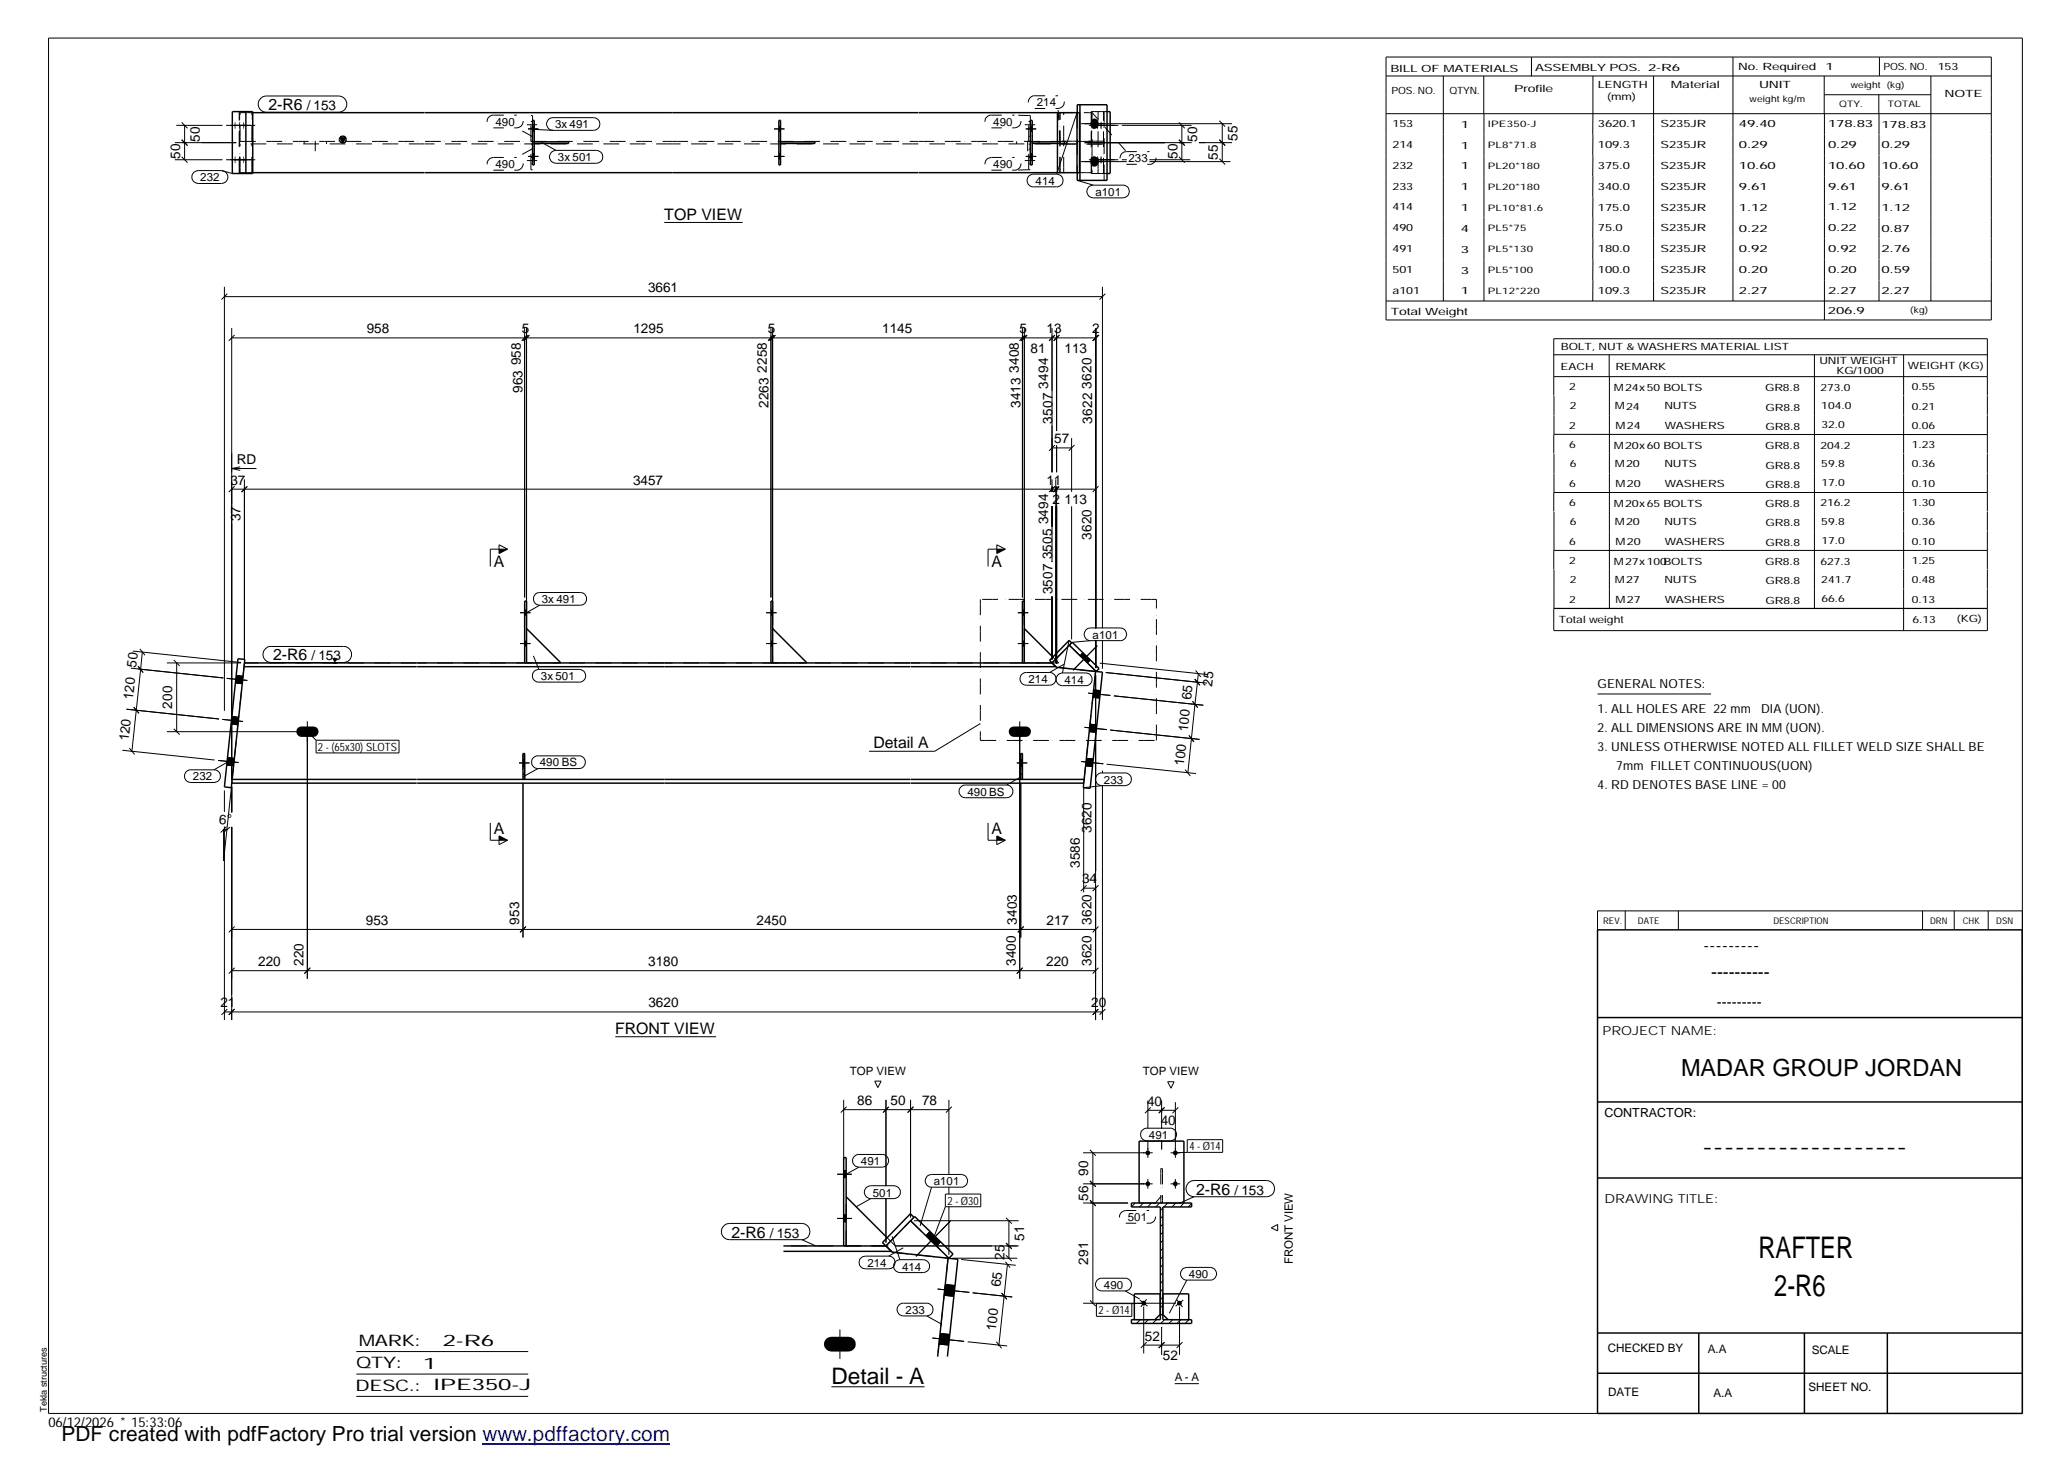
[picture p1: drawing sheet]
<svg xmlns="http://www.w3.org/2000/svg" width="420mm" height="297mm" viewBox="0 0 420 297" stroke-linecap="round" stroke-linejoin="round" font-family="sans-serif">
<g fill="none" stroke="#000" stroke-width=".2">
<path d="M9.9 7.7h401v279.5h-401zM281.6 11.6h123v53.4h-123zM281.6 15.4h123M293.2 15.4v45.8M301.5 15.4v7.7M311.1 11.6v3.9M323.6 15.4v16.2M336 15.4v45.8M352.1 11.6v49.6M370.6 15.4v7.7M370.7 19.2h21.6M381.7 19.2v3.9"/>
<path d="M381.8 11.6v3.8M392.3 15.4v45.8M35.5 32.5h9.7M35.5 29h12.5M35.8 25.5h9.4M36.9 31.9l1.2 1.1M36.9 28.4l1.2 1.2M36.9 24.9l1.2 1.2M37.5 25.5v7M39.4 35l.9-.3h4.7a1.31 1.31 0 0 1 1.3 1.3 1.31 1.31 0 0 1-1.3 1.3h-4.7a1.31 1.31 0 0 1-1.2-.8 1.31 1.31 0 0 1 .3-1.5zM45 34.7l2.2 .5M45.9 25.5h6"/>
<path d="M45.9 32.5h6M53 20l.5-.4 .6-.1h14.7a1.65 1.65 0 0 1 1.7 1.7 1.65 1.65 0 0 1-1.7 1.6h-14.7a1.62 1.62 0 0 1-1.5-1 1.62 1.62 0 0 1 .4-1.8zM107.3 31.8h2.1M107.3 26.2h2.1M108.2 31.3h.3M108.2 32.3h.3M108.2 25.7h.3M108.2 26.7h.3M108.3 26.3l4.1 .2M110 28.9l2.9 1.7M111.4 24.3l.4-.3 .6-.1h8.2a1.29 1.29 0 0 1 1.3 1.3 1.29 1.29 0 0 1-1.3 1.3h-8.2a1.31 1.31 0 0 1-1.2-.8 1.31 1.31 0 0 1 .2-1.4zM112 30.9l.9-.3h8.3a1.31 1.31 0 0 1 1.3 1.3 1.31 1.31 0 0 1-1.3 1.3h-8.3a1.33 1.33 0 0 1-1.1-.8 1.33 1.33 0 0 1 .2-1.5z"/>
<path d="M157.3 31.8h2.1M157.3 26.2h2.1M158.2 31.3h.4M158.2 32.3h.4M158.2 25.7h.4M158.2 26.7h.4M208.4 31.8h2.1M208.4 26.2h2.1M209 35.8l1-.4h4.7a1.29 1.29 0 0 1 1.3 1.3 1.29 1.29 0 0 1-1.3 1.3h-4.7a1.31 1.31 0 0 1-1.2-.8 1.31 1.31 0 0 1 .2-1.4zM209.3 31.3h.4M209.3 32.3h.4M209.3 25.7h.4"/>
<path d="M209.3 26.7h.4M218.8 22.9l-4.1 12.5M218.9 36.6l3.2 1M219.6 32.8h9.3M219.6 25.1h30.7M220.3 29h21.8M221.2 38l.7-.4h6.2a1.29 1.29 0 0 1 1.3 1.3 1.29 1.29 0 0 1-1.3 1.3h-6a1.33 1.33 0 0 1-1.2-.8 1.33 1.33 0 0 1 .3-1.4zM221.2 25.5h6M221.2 32.5h6M227.9 25.5h14.2M227.9 32.5h1M233.5 32.5h8.3"/>
<path d="M233.5 32.8h16.5M239.5 31.9l1.2 1.1M239.5 28.4l1.2 1.2M239.5 24.9l1.2 1.2M240.1 25.5v7M243.6 29h6.7M247.7 32.2l1.2 1.2M247.7 28.4l1.2 1.2M247.7 24.5l1.2 1.2M248.3 25.1v7.7M281.6 23.1h123M301.5 23.1v38.1"/>
<path d="M323.6 31.6v4.2M323.6 35.8v4.2M370.7 23.1v41.9M381.8 23.1v38.1M45.6 58.3v86.1M46.2 59.7l-1.2 1.2M135 45.2h15.9M224 58.3v69.4M224.6 59.7l-1.2 1.2M323.6 40v8.5M323.6 48.5v4.2M323.6 52.7v4.2"/>
<path d="M323.6 56.9v4.3M45.6 60.3h178.4M47.1 66.7v91.7M47.1 68.7h175.6M47.7 68.1l-1.2 1.1M106.6 66.7v54.7M107 66.7v60.3M107.1 68.1l-1.1 1.1M107.2 68.1l-1.1 1.1M107.6 68.1l-1.2 1.1M156.6 66.7v54.7M157 66.7v60.3"/>
<path d="M157.2 68.1l-1.2 1.1M157.6 68.1l-1.2 1.1M207.7 66.7v54.7M208.1 66.7v60.3M208.3 68.1l-1.2 1.1M208.3 68.1l-1 1.1M208.7 68.1l-1.2 1.1M213.7 66.7v29.3M214.3 68.1l-1.2 1.1 1.2-1.1M214.7 66.7v20.9M215.3 68.1l-1.2 1.1M222.6 66.7v61"/>
<path d="M222.7 66.7v61M223.2 68.1l-1.2 1.1M223.3 68.1l-1.2 1.1M281.6 61.2h123M315.7 76.5h88.1M315.7 72.1h88.1M326.9 72.1v4.4M327 76.5v47.1M368.6 72.1v51.5M386.8 72.1v8.3M47.1 99.4h175.5M47.1 95.2l1.7 .4"/>
<path d="M47.1 95.2h5M47.7 98.8l-1.2 1.2M48.8 94.9l-1.7 .3M49.7 97.4v36.6M50.2 98.8l-1.1 1.2 1.1-1.1M213.7 97.4v2.5M213.7 91h4M214.3 98.9l-1.2 1.1M214.3 98.8l-1 1.1M214.3 90.4l-1.2 1.2M214.5 97.4v37.3M214.7 90.5v5.5"/>
<path d="M214.7 98.9v36M215.1 98.9l-1.2 1.1M215.1 98.8l-1.1 1.1M215.2 98.9l-1.1 1.1M217.7 89v10.9M218.3 90.4l-1.2 1.2M223.2 98.8l-1.2 1.2M315.7 80.4v-11.6h88.1v11.6M315.7 88.3v3.8M315.7 88.3h88.1M315.7 80.5v7.8M315.7 92.2v7.9"/>
<path d="M386.8 80.5v3.8M386.8 84.4v7.7M386.8 92.2v3.9M386.8 96.2v7.7M403.8 80.5v3.8M403.8 84.4v7.7M403.8 92.2v3.9M403.8 96.2v7.7M101.4 110.7l1.7 .9-1.7 .9zM103.1 111.6h-3.5v3.5M202.5 110.7l1.8 .9-1.8 .9zM204.3 111.6h-3.6v3.5"/>
<path d="M213.7 102.9v11.3M217.7 102.9v27M315.7 100.1v3.8M315.7 111.9v3.8M315.7 100.1h88.1M315.7 111.8h88.1M315.7 104v7.8M315.7 115.8v7.8M386.8 104v3.9M386.8 107.9v7.8M386.8 115.8v3.8M386.8 119.7v8.4"/>
<path d="M403.8 104v3.9M403.8 107.9v7.8M403.8 115.8v3.8M403.8 119.7v8.4h-88.1M26.6 135.7l18.8 2M27 132.3l22 2.3M28 135.3l1.1 1.3-1-1.2M28.4 131.9l1.1 1.2M28.9 132.5l-2.1 20.1M33.9 134.7h15.1M35.3 134.1l1.2 1.2M35.9 134.7v14"/>
<path d="M46.1 137.8l4.1 .4M47.8 138.8l1.4 .1M48 137.2l1.4 .2M53.9 131.8a1.26 1.26 0 0 1 1.2-.5h14.7a1.63 1.63 0 0 1 1.6 1.7 1.63 1.63 0 0 1-1.6 1.6h-14.7a1.62 1.62 0 0 1-1.5-1 1.62 1.62 0 0 1 .3-1.8zM105.7 130.8h2.1M105.7 124.5h2.1M106.6 130.3h.4M106.6 131.3h.4M106.6 124h.4M106.6 125h.4M108.4 133.3l1.1 2.7M108.5 136.4l1-.4h8.2a1.29 1.29 0 0 1 1.3 1.3 1.29 1.29 0 0 1-1.3 1.3h-8.2a1.27 1.27 0 0 1-1.3-.8 1.27 1.27 0 0 1 .3-1.4z"/>
<path d="M108.8 120.8l.4-.3 .4-.1h8.3a1.29 1.29 0 0 1 1.3 1.3 1.29 1.29 0 0 1-1.3 1.3h-8.3a1.28 1.28 0 0 1-1.1-.8 1.28 1.28 0 0 1 .3-1.4zM109.6 123l-2.9 1.7M155.7 130.8h2.1M155.7 124.5h2.1M156.6 130.3h.4M156.6 131.3h.4M156.6 124h.4M156.6 125h.4M206.8 130.8h2.1M206.8 124.5h2.1M207.6 137l.7-.4h4.9a1.29 1.29 0 0 1 1.3 1.3 1.29 1.29 0 0 1-1.3 1.3h-4.7a1.31 1.31 0 0 1-1.1-.8 1.31 1.31 0 0 1 .2-1.4zM207.7 130.3h.4"/>
<path d="M207.7 131.3h.4M207.7 124h.4M207.7 125h.4M213.7 121.2v12.8M215 137.1l.9-.4h4.7a1.29 1.29 0 0 1 1.3 1.3 1.29 1.29 0 0 1-1.3 1.3h-4.7a1.28 1.28 0 0 1-1.2-.8 1.28 1.28 0 0 1 .3-1.4zM216.2 134.9l-3 1.7M217.2 130.1l-1.3 6.6M220 132.6l-.6 .7M220.6 128l.5-.3 .5-.1h6a1.29 1.29 0 0 1 1.3 1.3 1.29 1.29 0 0 1-1.3 1.3h-6a1.31 1.31 0 0 1-1.2-.8 1.31 1.31 0 0 1 .2-1.4zM221.5 134.1l-.6 .6M221.6 130.2l-3.8 .3M222.6 130.1v5.6"/>
<path d="M222.6 137.1v70.1M222.7 130.1v5.6M222.9 131.2l-4.9 5M223.4 134.7l22 2.4M224 130.1v5.8M224.7 136.6l20.5 2.2M242.9 136.2l1.1 1.3M243.5 136.8l-2.2 20.2M243.8 139.2l-1.1-1.2 1.1 1.3M315.7 123.6v4.5M315.7 123.6h88.1M315.8 123.6h88"/>
<path d="M24.8 152.4l18.8 2M25.7 144.1l18.8 2M26.3 152l1 1.3M27.2 143.7l1 1.2M33.9 148.7h30.7M35.3 148.1l1.2 1.2M37.8 156.8l.7-.4h5a1.29 1.29 0 0 1 1.3 1.3 1.29 1.29 0 0 1-1.3 1.3h-4.7a1.31 1.31 0 0 1-1.2-.8 1.31 1.31 0 0 1 .2-1.4zM44.3 154.5l4.2 .4M45.2 146.2l4.2 .4M46.1 155.4l1.4 .2M46.2 153.9l1.4 .2M46.4 154.7l-2.9 1.7"/>
<path d="M46.9 147.1l1.4 .2M47 159.8l-.9 8.8M47.1 159.8v5.2M47.1 145.6l1.4 .1M62.4 146.5v52.4M62.4 148.7l1.8 1.7M64.2 150.4h16.9v2.6h-16.9zM105.5 155h2.1M106.3 155.7h.3M106.3 154.3h.3M106.3 159.1v31.4M108.2 154.1l.9-.5h8.5a1.29 1.29 0 0 1 1.3 1.3 1.29 1.29 0 0 1-1.3 1.3h-8.3a1.31 1.31 0 0 1-1.1-2.1z"/>
<path d="M109.3 156.2l-3 1.6M195.4 159.7l.5-.2h8.6a1.29 1.29 0 0 1 1.3 1.3 1.29 1.29 0 0 1-1.3 1.3h-8.4a1.3 1.3 0 0 1-1.2-.9 1.3 1.3 0 0 1 .5-1.5zM199.2 147l-9.3 5.6h-13.3M205.1 148.7h4.2M206.6 155h2.1M207.2 146.5v52.4M207.4 155.7h.3M207.4 154.3h.3M207.4 159.1v31.4M207.5 157.8l-3 1.7M219.6 154.7l4.6 .5M220.2 159.8v21.5"/>
<path d="M220.3 147.8l4.6 .4M220.6 155.6l1.4 .1M220.7 154.1l1.4 .1M221.1 140.8l4.5 .5M221.3 148.7l1.4 .1M221.4 147.1l1.4 .2M222 141.7l1.4 .1M222.2 140.2l1.4 .1M222.9 157.4l.7-.4h5a1.29 1.29 0 0 1 1.3 1.3 1.29 1.29 0 0 1-1.3 1.3h-4.7a1.31 1.31 0 0 1-1.2-.8 1.31 1.31 0 0 1 .2-1.4zM223.9 159.6l-3.8 .4M224 156.6v.5M224 159.5v47.7"/>
<path d="M224.8 155.3l18.2 1.9M225.6 148.3l18.1 1.9M226.3 141.4l18.2 1.9M240.8 156.4l1.1 1.3M241.6 149.4l1 1.3M242.3 142.5l1 1.2-1-1.2M324.6 141h23M45.4 168.6h.7l-.7 6.2zM45.6 160.6v4.4M45.6 167.9v39.3M46 168l-1.2 1.1M46.7 168l-1.3 1.1"/>
<path d="M47.1 168v39.2M99.6 167.2v3.5h3.5M101.4 169.8l1.7 .9-1.7 .9zM200.7 167.2v3.5h3.6M202.5 169.8l1.8 .9-1.8 .9zM220.8 179.9l-1.2 1.1M223.2 179.9l-1.2 1.1M47.1 197.2h175.5M47.1 188.8h175.5M47.7 196.6l-1.2 1.2M47.7 188.2l-1.2 1.2M63 196.6l-1.2 1.2"/>
<path d="M106.8 188.2l-1.1 1.2M207.8 196.6l-1.2 1.2M208 188.2l-1.2 1.2M220.2 180.5h2.4M223.2 196.6l-1.2 1.2M223.2 188.2l-1.2 1.2M330.2 185.1v3.8M341 185.1v3.8M390.6 185.1v3.8M397 185.1v3.8M403.9 185.1v3.8M410.9 185.1h-86.3v3.8"/>
<path d="M45.6 205.6h178.4M46.2 205l-1.2 1.2M47.7 205l-1.2 1.2M125 210.6h20.5M177.7 219.7h1.3l-.6 1.3zM223.2 205l-1.2 1.2 1.1-1.2M224.6 205l-1.2 1.2M237.2 219.8h1.3l-.6 1.3zM170.1 238.6h3M171.4 237.9h.5M171.4 239.3h.5M171.4 225.5h21.4"/>
<path d="M171.4 223.5v12.2M172 224.9l-1.2 1.1M173.6 234.9l.6-.3h5a1.29 1.29 0 0 1 1.4 1.2 1.29 1.29 0 0 1-1.4 1.3h-4.7a1.29 1.29 0 0 1-1.2-.8 1.29 1.29 0 0 1 .3-1.4zM174.5 237.1l-3 1.7M180 223.5v17.5M180.6 224.9l-1.2 1.1M185 223.5v23.8M185.6 224.9l-1.2 1.1M188.3 239l1-.4h6a1.29 1.29 0 0 1 1.3 1.3 1.29 1.29 0 0 1-1.3 1.3h-6a1.31 1.31 0 0 1-1.2-.8 1.31 1.31 0 0 1 .2-1.4zM192.8 223.5v15.2M193.4 224.9l-1.2 1.1M220 234.2h14.2"/>
<path d="M221.4 239.9l1.2 1.2M221.4 233.6l1.2 1.2M222 234.2v30.6M231.9 229.8l.9-.6h4.9a1.29 1.29 0 0 1 1.4 1.3 1.29 1.29 0 0 1-1.4 1.3h-4.7a1.31 1.31 0 0 1-1.1-2zM233.2 223.6v5.7M233.2 231.7v3.5M233.2 239.6v1.9M233.2 225.6h5.6M233.8 225l-1.2 1.2M236 223.6v5.7M236 231.7v1.8M236.6 225l-1.2 1.2"/>
<path d="M237.8 234.2h2M238.8 223.9v11.3M238.8 239.6v1.9M239.4 225l-1.2 1.2M241.2 231.5h7.2v2.6h-7.2zM241.2 234.1l-2.4 .1M147.1 249.1l.5-.4 .6-.1h14.7a1.65 1.65 0 0 1 1.6 1.6 1.65 1.65 0 0 1-1.6 1.7h-14.7a1.62 1.62 0 0 1-1.5-1 1.62 1.62 0 0 1 .4-1.8zM162.9 251.9l3 1.3M170.1 247.6h3M171.4 246.8h.5M171.4 248.2h.5M174.8 255.8l.5-.5 .6-.1h4.7a1.29 1.29 0 0 1 1.3 1.3 1.29 1.29 0 0 1-1.3 1.3h-4.7a1.31 1.31 0 0 1-1.1-2z"/>
<path d="M176 241.3l.9-.4h4.8a1.31 1.31 0 0 1 1.2 1.3 1.31 1.31 0 0 1-1.2 1.3h-4.8a1.33 1.33 0 0 1-1.2-.8 1.33 1.33 0 0 1 .3-1.4zM176.9 243.5l-3 1.7M180 243.4v9.1M181.2 251.2l1.6 4.7M181.9 253.1h25.1M181.9 256.3l.9-.4h4.8a1.31 1.31 0 0 1 1.3 1.3 1.31 1.31 0 0 1-1.3 1.4h-4.8a1.31 1.31 0 0 1-1.1-.9 1.31 1.31 0 0 1 .2-1.4zM183.5 253.5l-2.9 1.7M185.7 248h21.3M188.9 250.2l-.8 .9M189.3 241.2l-2.4 7.9M191.1 252.3l-.9 .9M192.1 242.6h7.2v2.6h-7.2z"/>
<path d="M192.1 245.2l-2.5 6.5M192.8 241.2v1.4M192.8 245.1v9.9M193.1 248.1l-7 7.2M193.5 255.6h13.2M195.3 255.9l11.1 1.2M204.3 256.4l.9 1.1M204.4 255l1.2 1.2M204.4 252.5l1.2 1.2M204.4 247.4l1.2 1.2M204.7 256.9l-1.8 16.4M205 248v7.6"/>
<path d="M220 240.5h14.2M220 244.4h9.2M221.4 243.8l1.2 1.2-1.1-1.1M230.6 244.4l-.7 .8M232.3 244.4l-.8 .8M233.9 244.4l-.7 .8M235.6 244.4l-.8 .8M236.3 258.6l-.5 .5M236.3 256.9l-.5 .6M236.3 255.3l-.5 .5M236.3 253.6l-.5 .6M236.3 252l-.5 .5"/>
<path d="M236.3 250.4l-.5 .5M236.3 248.7l-.5 .5M236.3 247.1l-.5 .5M236.3 245.4l-.5 .5M237.2 244.4l-.7 .8M237.8 240.5h2M238.9 244.4l-.8 .8M240.4 257.7l.7-.2h4.8a1.29 1.29 0 0 1 1.3 1.3 1.29 1.29 0 0 1-1.3 1.3h-4.8a1.3 1.3 0 0 1-1.2-.9 1.3 1.3 0 0 1 .5-1.5zM240.5 244.4l-.7 .8M241.4 240.4l.6-.4 .6-.2h14.7a1.65 1.65 0 0 1 1.7 1.7 1.65 1.65 0 0 1-1.7 1.6h-14.7a1.65 1.65 0 0 1-1.5-1 1.65 1.65 0 0 1 .3-1.7zM242.1 244.5l-.7 .7M242.6 243.1l-3 1.4"/>
<path d="M258.3 249.5l1.3-.7v1.3zM72.4 274.6h34.9M72.4 279.2h34.9M167.6 273.1h6.1M170.6 270.1v6M182.6 265.2l.7-.4h5a1.29 1.29 0 0 1 1.3 1.3 1.29 1.29 0 0 1-1.3 1.3h-4.7a1.31 1.31 0 0 1-1.2-.8 1.31 1.31 0 0 1 .2-1.4zM188.3 267.4l3 1.6M189.4 271.9l6.5 .6M190.5 261.9l6.4 .7M190.8 273.1l1.9 .2M191 270.9l2 .2M191.8 263.2l2 .2"/>
<path d="M192 261l2 .2M196.6 272.6l8 .9M197.6 262.7l8.1 .8M202.4 272.6l1.1 1.3M203.5 262.7l1.1 1.3M220 264.8h18.9M221.4 264.2l1.2 1.2M222.8 264.9h7.2v2.5h-7.2zM222.9 260.1l.7-.4h5a1.29 1.29 0 0 1 1.3 1.3 1.29 1.29 0 0 1-1.3 1.3h-4.7a1.31 1.31 0 0 1-1.2-.8 1.31 1.31 0 0 1 .2-1.4zM228.6 262.3l3 1.6M230 268.1l-.1 .2M231.6 264.1l1.5 1.3"/>
<path d="M231.7 268.1l-.8 .8M232.4 273.3h7.2M232.4 265.5v9.5M232.4 264.8l-2.4 .1M233 264l-1.2 1.5M233 272.7l-1.2 1.2M233.3 268.1l-.8 .8M234.9 268.1l-.7 .8M236 269.6v5.7M236.3 266.9l-.5 .4M236.3 265.2l-.5 .5M236.3 263.6l-.5 .4"/>
<path d="M236.3 261.9l-.5 .5M236.3 260.3l-.5 .5M236.6 268.1l-.8 .8M236.6 272.7l-1.2 1.2M238.3 268.1l-.8 .8M239 264l1.2 1.5M239.6 265.5v9.8M239.9 268.1l-.8 .8M240.2 272.7l-1.1 1.2M240.4 264.1l-1.6 1.3M241.1 260.1l-3.5 6.7M241.6 268.1l-.8 .8"/>
<path d="M72.4 283.7h34.9M168.9 281.8h18.9M238.7 281.1h4.9"/>
</g>
<g fill="#000">
<path d="M69.1 28h1.1l-.6 1zM101.4 111.6h1.7l-1.7 .9zM202.5 111.6h1.8l-1.8 .9zM67.5 133.7h1.1l-.6 1zM101.4 169.8l1.7 .9h-1.7zM202.5 169.8l1.8 .9h-1.8z"/>
<path d="M47.8 24.7v1.6z" fill-rule="evenodd"/>
<path d="M47.8 31.7v1.6z" fill-rule="evenodd"/>
<path d="M48.6 24.7v1.6z" fill-rule="evenodd"/>
<path d="M48.6 31.7v1.6z" fill-rule="evenodd"/>
<path d="M49.5 24.7v1.6l-.1-.8z" fill-rule="evenodd"/>
<path d="M49.5 31.7v1.6l-.1-.8z" fill-rule="evenodd"/>
<path d="M108.2 31.3h.3v1h-.3z" fill-rule="evenodd"/>
<path d="M108.2 31.3h.3v1h-.3z" fill-rule="evenodd"/>
<path d="M108.2 25.7h.3v1h-.3z" fill-rule="evenodd"/>
<path d="M108.2 25.7h.3v1h-.3z" fill-rule="evenodd"/>
<path d="M158.2 31.3h.4v1h-.4z" fill-rule="evenodd"/>
<path d="M158.2 31.3h.4v1h-.4z" fill-rule="evenodd"/>
<path d="M158.2 25.7h.4v1h-.4z" fill-rule="evenodd"/>
<path d="M158.2 25.7h.4v1h-.4z" fill-rule="evenodd"/>
<path d="M209.3 31.3h.4v1h-.4z" fill-rule="evenodd"/>
<path d="M209.3 31.3h.4v1h-.4z" fill-rule="evenodd"/>
<path d="M209.3 25.7h.4v1h-.4z" fill-rule="evenodd"/>
<path d="M209.3 25.7h.4v1h-.4z" fill-rule="evenodd"/>
<path d="M221.8 32.1a.89 .89 0 0 1 1.2-.1 .89 .89 0 0 1 .1 1.2 .81 .81 0 0 1-.8 .7 .81 .81 0 0 1-.8-.9l.1-.6z" fill-rule="evenodd"/>
<path d="M221.8 24.4a.81 .81 0 0 1 .9-.2 .81 .81 0 0 1 .5 .7 .88 .88 0 0 1-.4 1.1 .88 .88 0 0 1-1.1-.3l-.2-.8z" fill-rule="evenodd"/>
<path d="M222.2 31.7l.2 .5-.2 1.1a1.89 1.89 0 0 1 0-1.6z" fill-rule="evenodd"/>
<path d="M222.2 24.7l.2 .5-.2 1.1a1.89 1.89 0 0 1 0-1.6z" fill-rule="evenodd"/>
<path d="M223 31.7l.1 .5-.1 1.1-.2-.5z" fill-rule="evenodd"/>
<path d="M223 24.7l.1 .5-.1 1.1-.2-.5z" fill-rule="evenodd"/>
<path d="M223.7 31.7a1.89 1.89 0 0 1 0 1.6l-.1-.5z" fill-rule="evenodd"/>
<path d="M223.7 24.7a1.89 1.89 0 0 1 0 1.6l-.1-.5z" fill-rule="evenodd"/>
<path d="M48 137.2l1.4 .2-.2 1.5-1.4-.1z" fill-rule="evenodd"/>
<path d="M48 137.2l1.4 .2-.2 1.5-1.4-.1z" fill-rule="evenodd"/>
<path d="M106.6 130.3h.4v1h-.4z" fill-rule="evenodd"/>
<path d="M106.6 124h.4v1h-.4z" fill-rule="evenodd"/>
<path d="M106.6 130.3h.4v1h-.4z" fill-rule="evenodd"/>
<path d="M106.6 124h.4v1h-.4z" fill-rule="evenodd"/>
<path d="M156.6 130.3h.4v1h-.4z" fill-rule="evenodd"/>
<path d="M156.6 124h.4v1h-.4z" fill-rule="evenodd"/>
<path d="M156.6 130.3h.4v1h-.4z" fill-rule="evenodd"/>
<path d="M156.6 124h.4v1h-.4z" fill-rule="evenodd"/>
<path d="M207.7 130.3h.4v1h-.4z" fill-rule="evenodd"/>
<path d="M207.7 124h.4v1h-.4z" fill-rule="evenodd"/>
<path d="M207.7 130.3h.4v1h-.4z" fill-rule="evenodd"/>
<path d="M207.7 124h.4v1h-.4z" fill-rule="evenodd"/>
<path d="M220 132.6l1.5 1.5-.6 .6-1.5-1.4z" fill-rule="evenodd"/>
<path d="M220 132.6l1.5 1.5-.6 .6-1.5-1.4z" fill-rule="evenodd"/>
<path d="M46.2 153.9l1.4 .2-.1 1.5-1.4-.2z" fill-rule="evenodd"/>
<path d="M46.2 153.9l1.4 .2-.1 1.5-1.4-.2z" fill-rule="evenodd"/>
<path d="M47.1 145.6l1.4 .1-.2 1.6-1.4-.2z" fill-rule="evenodd"/>
<path d="M47.1 145.6l1.4 .1-.2 1.6-1.4-.2z" fill-rule="evenodd"/>
<path d="M60.5 147.9l.7-.3h2.5a1.06 1.06 0 0 1 1 1.1 1.06 1.06 0 0 1-1 1h-2.5a1.08 1.08 0 0 1-.9-.7 1.08 1.08 0 0 1 .2-1.1z" fill-rule="evenodd"/>
<path d="M106.3 154.3h.3v1.4h-.3z" fill-rule="evenodd"/>
<path d="M207.4 154.3h.3v1.4h-.3z" fill-rule="evenodd"/>
<path d="M205.2 147.9l.8-.3h2.4a1.06 1.06 0 0 1 1.1 1.1 1.06 1.06 0 0 1-1.1 1h-2.4a1.08 1.08 0 0 1-1-.6 1.08 1.08 0 0 1 .2-1.2z" fill-rule="evenodd"/>
<path d="M220.7 154.1l1.4 .1-.1 1.5-1.4-.1z" fill-rule="evenodd"/>
<path d="M220.7 154.1l1.4 .1-.1 1.5-1.4-.1z" fill-rule="evenodd"/>
<path d="M221.4 147.1l1.4 .2-.1 1.5-1.4-.1z" fill-rule="evenodd"/>
<path d="M221.4 147.1l1.4 .2-.1 1.5-1.4-.1z" fill-rule="evenodd"/>
<path d="M222.2 140.2l1.4 .1-.2 1.5-1.4-.1z" fill-rule="evenodd"/>
<path d="M222.2 140.2l1.4 .1-.2 1.5-1.4-.1z" fill-rule="evenodd"/>
<path d="M171.4 237.9h.5v1.4h-.5z" fill-rule="evenodd"/>
<path d="M171.4 237.9h.5v1.4h-.5z" fill-rule="evenodd"/>
<path d="M171.4 246.8h.5v1.4h-.5z" fill-rule="evenodd"/>
<path d="M171.4 246.8h.5v1.4h-.5z" fill-rule="evenodd"/>
<path d="M188.9 250.2l2.2 2.1-.9 .9-2.1-2.1z" fill-rule="evenodd"/>
<path d="M188.9 250.2l2.2 2.1-.9 .9-2.1-2.1z" fill-rule="evenodd"/>
<path d="M167.9 272l.4-.3 .6-.1h3.5a1.5 1.5 0 0 1 1.5 1.5 1.5 1.5 0 0 1-1.5 1.5h-3.5a1.51 1.51 0 0 1-1.4-.9 1.51 1.51 0 0 1 .4-1.7z" fill-rule="evenodd"/>
<path d="M191 270.9l2 .2-.3 2.2-1.9-.2z" fill-rule="evenodd"/>
<path d="M191 270.9l2 .2-.3 2.2-1.9-.2z" fill-rule="evenodd"/>
<path d="M192 261l2 .2-.2 2.2-2-.2z" fill-rule="evenodd"/>
<path d="M192 261l2 .2-.2 2.2-2-.2z" fill-rule="evenodd"/>
<circle cx="233.2" cy="234.2" r=".49"/>
<circle cx="238.8" cy="234.2" r=".49"/>
<circle cx="233.2" cy="240.5" r=".49"/>
<circle cx="238.8" cy="240.5" r=".49"/>
<circle cx="232.4" cy="264.8" r=".5"/>
<circle cx="239.6" cy="264.8" r=".5"/>
</g>
<g fill="none" stroke="#000" stroke-width=".2" stroke-dasharray="2.1 2.1" stroke-linecap="butt">
<path d="M210.2 19.5h4.8M210.2 19.5a1.29 1.29 0 0 0-1.3 1.3 1.29 1.29 0 0 0 1.3 1.2M61.8 29.2v-.5M64.1 30.7v-3.5M66.3 29.2v-.5M100.2 26h4.8M100.2 23.4h4.8M100.2 23.4a1.29 1.29 0 0 0-1.3 1.3 1.29 1.29 0 0 0 1.3 1.3M100.2 34.6h4.8M100.2 32h4.8M100.2 32a1.29 1.29 0 0 0-1.2 1.3 1.29 1.29 0 0 0 1.2 1.3M105 26a1.29 1.29 0 0 0 1.3-1.3 1.29 1.29 0 0 0-1.3-1.3"/>
<path d="M105 34.6a1.29 1.29 0 0 0 1.3-1.3 1.29 1.29 0 0 0-1.3-1.3M107.9 27.6l-2.9-1.6M107.9 30.3l-2.9 1.7M108.2 31.9h-.3M108.2 33.3h-.3M108.2 26h-.3M108.2 24.7h-.3M109.1 32.6h-2M109.1 25.3h-2M201.4 26h4.7M201.4 23.4h4.7M201.4 23.4a1.29 1.29 0 0 0-1.3 1.3 1.29 1.29 0 0 0 1.3 1.3"/>
<path d="M201.4 34.6h4.7M201.4 32h4.7M201.4 32a1.29 1.29 0 0 0-1.3 1.3 1.29 1.29 0 0 0 1.3 1.3M206.1 26a1.29 1.29 0 0 0 1.3-1.3 1.29 1.29 0 0 0-1.3-1.3M206.1 34.6a1.29 1.29 0 0 0 1.3-1.3 1.29 1.29 0 0 0-1.3-1.3M206.5 29.2v-.5M208.8 30.7v-3.5M209 23.5l-2.9-.1M209 34.5l-2.9 .1M209.3 26h-.3M209.3 24.7h-.3M209.3 31.9h-.3"/>
<path d="M209.3 33.3h-.3M210.2 22h4.8M210.3 25.3h-2.1M210.3 32.6h-2.1M211.1 29.2v-.5M215 22a1.29 1.29 0 0 0 1.2-1.2 1.29 1.29 0 0 0-1.2-1.3M215.3 28.7l-.3-6.7M221.7 22.7l7.2 8.1M228.9 33.4h4.7M228.9 30.8h4.7M228.9 30.8a1.29 1.29 0 0 0-1.4 1.3 1.29 1.29 0 0 0 1.4 1.3M233.6 33.4a1.29 1.29 0 0 0 1.3-1.3 1.29 1.29 0 0 0-1.3-1.3"/>
<path d="M106.6 155.7h-.3M106.6 154.3h-.3M107.6 155h-2.1M207.7 155.7h-.3M207.7 154.3h-.3M208.7 155h-2.1M228.7 248.5h4.8M228.7 245.9h4.8M228.7 245.9a1.29 1.29 0 0 0-1.3 1.3 1.29 1.29 0 0 0 1.3 1.3M233.5 248.5a1.29 1.29 0 0 0 1.3-1.3 1.29 1.29 0 0 0-1.3-1.3M235.9 243l-2.4 2.9"/>
</g>
<g fill="none" stroke="#000" stroke-width=".3">
<path d="M47.2 22.7h4.2v12.5h-4.2zM50 22.7v12.5M51.4 35.1h34.9M51.4 22.9h34.9M69.1 28h1.1l-.6 1zM86.4 35.1h100.1M86.4 22.9h100.1M108.2 24.5h.3v9h-.3zM108.5 28.8h7v.4h-7M158.2 24.5h.4v9h-.4zM158.6 28.8h7v.4h-7M186.6 22.9h32.7v12.2h-32.7"/>
<path d="M209.3 24.5h.4v9h-.4zM209.7 29.2h5.8M209.7 28.8h5.8M214.8 22.9v5.9M214.8 29.2v5.9M218.8 22.9v12.2M218.9 22.9v-1.6h6v15.3h-6v-1.5M219.4 21.3v15.3M224.9 22.7h.7v12.5h-.7M48.3 133.8l1.4 .2-2.7 26-1.4-.1zM49.6 135.5h35.1M49.7 134.7h35"/>
<path d="M67.6 134.5a.63 .63 0 0 0 .9 0M67.9 134.5l.1 .2 .1-.2M84.8 134.7h100.1M84.8 135.5h100.1M106.6 134.7v-12.6h.4v12.6M107 127.7l7 7M156.6 134.7v-12.6h.4v12.6M157 127.7l7 7M185 135.5h29.5M207.7 134.7v-12.6h.4v12.6M208.1 127.7l5.8 5.8M214.5 135.5l.2 .1 7.9 .8"/>
<path d="M217.3 131.1l-3.6 3.6h-28.7M217.7 130.6l-.5-.5-4 4.1 1.3 1.3M217.8 130.5l5.5 5.3-.6 .6-5.4-5.3zM222.6 136.4l1.4 .2-2.5 23.6-1.4-.2zM47.1 159.1h37.6M47.2 158.4h37.5M84.8 158.4h100.1M84.8 159.1h100.1M106.3 158.4v-5.3h.3v5.3M185 158.4h35.3M185 159.1h35.2M207.4 158.4v-5.3h.3v5.3"/>
<path d="M324.6 188.9h86.2l.1 98.3h-86.3zM324.6 206.7h86.3M324.6 239.3h86.3M324.6 223.9h86.3M159.2 253.1h20.8M159.2 254.2h21.9M171.4 253.1v-17.9h.5v17.9M171.9 243.1l8.4 8.4M180 253.1l1.3 1.3 11.3 1.2M185 248l-5 5.1M185.7 247.3l-.7-.7-5.7 5.9 .7 .6M185.8 247.2l7.8 7.6-.8 .8-7.8-7.6z"/>
<path d="M192.6 255.6l2 .2-2.1 19.8M192.6 255.6l-2.1 20M229.9 244.4h12.2v.8h-5.8v22.9h5.8v.8h-12.2v-.8h5.9v-22.9h-5.9zM231.4 244.4v-12.6h9.1v12.6M235.7 262.9h-5.2v5.2M235.7 267.1l-1 1M236.3 267.1l1 1M236.3 262.9h5.2v5.2M324.6 270.8h86.3M324.6 279h86.3M345.1 270.8v16.4M366.6 270.8v16.4"/>
<path d="M383.5 270.8v16.4"/>
<circle cx="69.7" cy="28.3" r=".7"/>
</g>
<g fill="none" stroke="#000" stroke-width=".2" stroke-dasharray="1.1 0 2.1 .7 0 1.4" stroke-linecap="butt">
<path d="M48.6 35.2v-12.5M48.7 35.1v-12.2M48.8 28.7h37.5M48.8 35.1v-5.9M48.8 28.7v-5.8M51.2 35.1v-5.9M51.2 28.7v-5.8M51.3 35.1v-12.2M51.4 35.1h-2.7M51.4 22.9h-2.7M86.3 29.2h-37.5M86.4 28.7h50.1"/>
<path d="M107.9 30.3h.3M107.9 34.5v-5.2M107.9 29.3h.3M107.9 28.7v-5.2M107.9 23.5h.3M107.9 27.7h.3M108.2 29.3v5.2M108.2 34.5h-.3M108.2 23.5v5.2M108.2 28.7h-.3M108.5 29.2v-.4M136.5 29.2h-50.1"/>
<path d="M136.6 28.7h49.9M158.6 29.2v-.4M186.5 29.2h-49.9M186.6 28.7h37.6M209 28.7v-5.2M209 23.5h.3M209 27.7h.3M209 30.3h.3M209 34.5v-5.2M209 29.3h.3M209.3 23.5v5.2M209.3 28.7h-.3"/>
<path d="M209.3 29.3v5.2M209.3 34.5h-.3M209.7 29.2v-.4M214.8 22.9h7.1M214.8 28.8v.4M215.3 35.1v-12.2M215.3 28.7v.6M215.3 29.3h9M216.1 35.1v-5.9M216.1 28.7v-5.8M216.2 29.2v-.5M216.2 28.7v.6"/>
<path d="M216.7 29.2h-1.2M216.7 29.2v-.4M216.7 28.8h-1.2M218.9 22.9v12.2M218.9 29.3v-.6M221.7 35.2v-12.5M221.8 35.1v-12.2M221.9 35.1h-7.1M221.9 29.2v5.9M221.9 35.1h-.1M221.9 22.9v5.8M223.1 35.2v-12.5"/>
<path d="M224.2 29.2h-37.6M224.2 28.7v.5M224.2 35.2v-12.5M224.3 36.6v-15.3M224.3 28.7h-9M224.3 29.3v-.6M224.9 35.2h-3.2M224.9 22.7h-3.2M49.7 134.7l-2.6 24.4M84.7 134.7h-35M107 134.7h-.4M107 134.7h7"/>
<path d="M107 127.7v7M134.9 134.7h-50.1M157 134.7h-.4M157 134.7h7M157 127.7v7M184.9 134.7h-49.9M199.2 121.8v28.6M208.1 134.7h-.4M208.1 134.7h7M208.1 134.7v-7M213.7 134.7h-28.7M213.7 134.7l3.6-3.6"/>
<path d="M213.7 134.7l.8 .8M214.7 135.6l-1-.9M215.1 134.7l-1.2-1.2M217.3 131.1l5.4 5.3M217.7 130.6l-.4 .5M222.6 136.4l-7.9-.8M222.7 136.4h-.1M234.9 121.8h-35.7M106.3 157.3h.3M106.3 153.1v5.3M106.3 158.4h.3M106.6 158.4h-.3"/>
<path d="M106.6 158.4v-5.3M106.6 153.1h-.3M199.2 150.4h35.7M207.4 153.1v5.3M207.4 158.4h.3M207.4 157.3h.3M207.7 158.4v-5.3M207.7 153.1h-.3M207.7 158.4h-.3M220.2 159.1l2.4-22.7M234.9 150.4v-28.6M235.8 237.4v7"/>
<path d="M236.2 237.4h-.4M236.2 237.4v7M171.9 253.1h-.5M171.9 253.1h10M171.9 253.1v-10M180 253.1l1.3 1.3M180 253.1h-20.8M180 253.1l5-5.1M180 253.1l1.1 1.1M181.3 254.4l11.3 1.2M181.9 253.1l-1.6-1.6M185 248l7.8 7.6"/>
<path d="M185.7 247.3l-.7 .7M192.6 255.6l-2.1 20M192.8 255.6h-.2M231.4 244.4h9.1M236.2 244.4h-.4M230.5 268.1h4.2M241.5 268.1h-4.2"/>
</g>
<path d="M98 293.3h38.2" fill="none" stroke="#00f" stroke-width=".3"/>
<g font-size="6.1">
<text x="357.3" y="255.5">RAFTER</text>
<text x="360.5" y="263.3">2-R6</text>
</g>
<text font-size="4.8" x="341.5" y="218.6">MADAR GROUP JORDAN</text>
<text font-size="4.6" x="168.9" y="281.2">Detail - A</text>
<text font-size="4.2" x="12.5" y="292.7">PDF created with pdfFactory Pro trial version www.pdffactory.com</text>
<g font-size="3.6">
<text x="346.1" y="193.2">---------</text>
<text x="347.7" y="198.6">----------</text>
<text x="345.8" y="234.2">-------------------</text>
</g>
<g font-size="3.2">
<text x="54.5" y="22.4">2-R6</text>
<text x="135" y="44.6">TOP VIEW</text>
<text x="100.3" y="115.3">A</text>
<text x="201.5" y="115.3">A</text>
<text x="55.5" y="134.2">2-R6</text>
<text x="177.5" y="151.9">Detail A</text>
<text x="100.3" y="169.5">A</text>
<text x="201.5" y="169.5">A</text>
<text x="125" y="210.1">FRONT VIEW</text>
<text x="243" y="242.7">2-R6</text>
<text x="148.6" y="251.4">2-R6</text>
<text x="72.9" y="273.5">MARK:</text>
<text x="90" y="273.5">2-R6</text>
<text x="72.4" y="278">QTY:</text>
<text x="86" y="278.1">1</text>
<text x="72.2" y="282.6">DESC.:</text>
<text x="88.1" y="282.4">IPE350-J</text>
</g>
<text font-size="3" x="348.8" y="204.5">---------</text>
<g font-size="2.8">
<text x="62.3" y="22.4">/ 153</text>
<text x="40.6" y="28.8" transform="rotate(-90 40.6 28.8)">50</text>
<text x="243.2" y="28.8" transform="rotate(-90 243.2 28.8)">50</text>
<text x="251.4" y="28.6" transform="rotate(-90 251.4 28.6)">55</text>
<text x="36.6" y="32.3" transform="rotate(-90 36.6 32.3)">50</text>
<text x="239.2" y="32.3" transform="rotate(-90 239.2 32.3)">50</text>
<text x="247.4" y="32.5" transform="rotate(-90 247.4 32.5)">55</text>
<text x="131.7" y="59.3">3661</text>
<text x="74.5" y="67.7">958</text>
<text x="106" y="67.7">5</text>
<text x="128.7" y="67.7">1295</text>
<text x="156" y="67.7">5</text>
<text x="179.2" y="67.7">1145</text>
<text x="207.1" y="67.7">5</text>
<text x="209.4" y="71.7">81</text>
<text x="212.6" y="67.7">13</text>
<text x="216.3" y="71.7">113</text>
<text x="221.9" y="67.7">2</text>
<text x="105.8" y="74.2" transform="rotate(-90 105.8 74.2)">958</text>
<text x="155.8" y="75.8" transform="rotate(-90 155.8 75.8)">2258</text>
<text x="207" y="75.8" transform="rotate(-90 207 75.8)">3408</text>
<text x="106.2" y="79.9" transform="rotate(-90 106.2 79.9)">963</text>
<text x="156.2" y="82.9" transform="rotate(-90 156.2 82.9)">2263</text>
<text x="207.3" y="82.9" transform="rotate(-90 207.3 82.9)">3413</text>
<text x="212.9" y="78.9" transform="rotate(-90 212.9 78.9)">3494</text>
<text x="221.8" y="78.9" transform="rotate(-90 221.8 78.9)">3620</text>
<text x="213.9" y="86" transform="rotate(-90 213.9 86)">3507</text>
<text x="221.9" y="86" transform="rotate(-90 221.9 86)">3622</text>
<text x="48.1" y="94.3">RD</text>
<text x="214.2" y="90.1">57</text>
<text x="46.8" y="98.5">37</text>
<text x="128.6" y="98.5">3457</text>
<text x="212.6" y="98.5">11</text>
<text x="48.9" y="105.9" transform="rotate(-90 48.9 105.9)">37</text>
<text x="212.9" y="106.5" transform="rotate(-90 212.9 106.5)">3494</text>
<text x="213.8" y="102.4">2</text>
<text x="216.3" y="102.4">113</text>
<text x="213.7" y="113.7" transform="rotate(-90 213.7 113.7)">3505</text>
<text x="221.8" y="109.7" transform="rotate(-90 221.8 109.7)">3620</text>
<text x="213.9" y="120.8" transform="rotate(-90 213.9 120.8)">3507</text>
<text x="27.7" y="135.6" transform="rotate(-84 27.7 135.6)">50</text>
<text x="63.3" y="134.2">/ 153</text>
<text x="27" y="142.3" transform="rotate(-84 27 142.3)">120</text>
<text x="242" y="142.3" transform="rotate(-84 242 142.3)">65</text>
<text x="246.3" y="139.6" transform="rotate(-84 246.3 139.6)">25</text>
<text x="35" y="144" transform="rotate(-90 35 144)">200</text>
<text x="241.3" y="148.7" transform="rotate(-84 241.3 148.7)">100</text>
<text x="26.1" y="150.7" transform="rotate(-84 26.1 150.7)">120</text>
<text x="240.5" y="155.7" transform="rotate(-84 240.5 155.7)">100</text>
<text x="44.4" y="167.4" transform="rotate(3 44.4 167.4)">6°</text>
<text x="221.8" y="169.3" transform="rotate(-90 221.8 169.3)">3620</text>
<text x="219.4" y="176.4" transform="rotate(-90 219.4 176.4)">3586</text>
<text x="219.8" y="179.5">34</text>
<text x="74.3" y="187.9">953</text>
<text x="105.5" y="187.9" transform="rotate(-90 105.5 187.9)">953</text>
<text x="153.7" y="187.9">2450</text>
<text x="206.6" y="187.9" transform="rotate(-90 206.6 187.9)">3403</text>
<text x="212.6" y="187.9">217</text>
<text x="221.8" y="187.9" transform="rotate(-90 221.8 187.9)">3620</text>
<text x="52.5" y="196.3">220</text>
<text x="61.6" y="196.3" transform="rotate(-90 61.6 196.3)">220</text>
<text x="131.7" y="196.3">3180</text>
<text x="206.4" y="196.3" transform="rotate(-90 206.4 196.3)">3400</text>
<text x="212.6" y="196.3">220</text>
<text x="221.8" y="196.3" transform="rotate(-90 221.8 196.3)">3620</text>
<text x="44.8" y="204.7">21</text>
<text x="131.7" y="204.7">3620</text>
<text x="221.7" y="204.7">20</text>
<text x="174.2" y="224.5">86</text>
<text x="180.9" y="224.5">50</text>
<text x="187.3" y="224.5">78</text>
<text x="233" y="224.6">40</text>
<text x="235.8" y="228.6">40</text>
<text x="221.1" y="238.9" transform="rotate(-90 221.1 238.9)">90</text>
<text x="221.1" y="244" transform="rotate(-90 221.1 244)">56</text>
<text x="250.8" y="242.7">/ 153</text>
<text x="156.4" y="251.4">/ 153</text>
<text x="204.1" y="255.9" transform="rotate(-90 204.1 255.9)">25</text>
<text x="208.1" y="252.1" transform="rotate(-90 208.1 252.1)">51</text>
<text x="221.1" y="256.9" transform="rotate(-90 221.1 256.9)">291</text>
<text x="203.3" y="261.5" transform="rotate(-84 203.3 261.5)">65</text>
<text x="202.4" y="270.5" transform="rotate(-84 202.4 270.5)">100</text>
<text x="232.6" y="272.4">52</text>
<text x="236.3" y="276.3">52</text>
<text x="9.8" y="290">06/12/2026 * 15:33:06</text>
</g>
<g font-size="2.5">
<text x="324.6" y="139.9">GENERAL NOTES:</text>
<text x="324.6" y="148.7">2. ALL DIMENSIONS ARE IN MM (UON).</text>
<text x="324.6" y="144.9">1. ALL HOLES ARE 22 mm</text>
<text x="357.8" y="144.9">DIA (UON).</text>
<text x="324.6" y="152.5">3. UNLESS OTHERWISE NOTED ALL FILLET WELD SIZE SHALL BE</text>
<text x="324.6" y="160.2">4. RD DENOTES BASE LINE = 00</text>
<text x="328.4" y="156.4">7mm FILLET CONTINUOUS(UON)</text>
<text x="325.6" y="210.3">PROJECT NAME:</text>
<text x="326" y="226.9">CONTRACTOR:</text>
<text x="326" y="244.4">DRAWING TITLE:</text>
</g>
<g font-size="2.4">
<text x="326.7" y="274.7">CHECKED BY</text>
<text x="347" y="275">A.A</text>
<text x="368.1" y="275.1">SCALE</text>
<text x="326.7" y="283.6">DATE</text>
<text x="348.1" y="283.9">A.A</text>
<text x="367.5" y="282.6">SHEET NO.</text>
</g>
<g font-size="2.3">
<text x="210.7" y="21.6">214</text>
<text x="100.7" y="25.6">490</text>
<text x="112.8" y="26.1">3x 491</text>
<text x="201.8" y="25.6">490</text>
<text x="100.7" y="34.1">490</text>
<text x="113.4" y="32.8">3x 501</text>
<text x="201.8" y="34.1">490</text>
<text x="229.3" y="33">233</text>
<text x="40.7" y="36.9">232</text>
<text x="210.4" y="37.5">414</text>
<text x="222.5" y="39.8">a101</text>
<text x="110.1" y="122.5">3x 491</text>
<text x="222" y="129.7">a101</text>
<text x="109.9" y="138.2">3x 501</text>
<text x="209" y="138.8">214</text>
<text x="216.3" y="138.9">414</text>
<text x="64.6" y="152.6">2 - (65x30) SLOTS</text>
<text x="109.7" y="155.7">490 BS</text>
<text x="39.2" y="158.6">232</text>
<text x="196.6" y="161.7">490 BS</text>
<text x="224.3" y="159.2">233</text>
<text x="172.7" y="218.3">TOP VIEW</text>
<text x="232.2" y="218.5">TOP VIEW</text>
<text x="233.4" y="231.4">491</text>
<text x="241.6" y="233.7">4 - Ø14</text>
<text x="174.9" y="236.7">491</text>
<text x="177.3" y="243.1">501</text>
<text x="189.7" y="240.8">a101</text>
<text x="192.5" y="244.8">2 - Ø30</text>
<text x="229.2" y="248.1">501</text>
<text x="176.2" y="257.4">214</text>
<text x="262.7" y="256.7" transform="rotate(-90 262.7 256.7)">FRONT VIEW</text>
<text x="183.3" y="258.1">414</text>
<text x="224.3" y="261.9">490</text>
<text x="241.6" y="259.7">490</text>
<text x="184" y="266.9">233</text>
<text x="223.2" y="267">2 - Ø14</text>
<text x="238.7" y="280.6">A - A</text>
</g>
<g font-size="2">
<text x="282.5" y="14.6">BILL OF MATERIALS</text>
<text x="311.9" y="14.4">ASSEMBLY POS.</text>
<text x="324.6" y="17.9">LENGTH</text>
<text x="334.9" y="14.4">2-R6</text>
<text x="339.5" y="17.9">Material</text>
<text x="353.1" y="14.2">No. Required</text>
<text x="357.4" y="17.9">UNIT</text>
<text x="370.9" y="14.2">1</text>
<text x="382.7" y="14.2">POS. NO.</text>
<text x="393.7" y="14.3">153</text>
<text x="282.7" y="19.1">POS. NO.</text>
<text x="294.5" y="19">QTYN.</text>
<text x="307.6" y="18.7">Profile</text>
<text x="326.5" y="20.4">(mm)</text>
<text x="395.1" y="19.6">NOTE</text>
<text x="282.9" y="25.8">153</text>
<text x="296.8" y="26">1</text>
<text x="324.7" y="25.9">3620.1</text>
<text x="337.4" y="25.9">S235JR</text>
<text x="353.3" y="25.9">49.40</text>
<text x="371.4" y="25.9">178.83</text>
<text x="382.3" y="25.9">178.83</text>
<text x="282.9" y="30">214</text>
<text x="282.9" y="34.3">232</text>
<text x="296.8" y="30.2">1</text>
<text x="296.8" y="34.4">1</text>
<text x="324.7" y="30.1">109.3</text>
<text x="324.7" y="34.4">375.0</text>
<text x="337.4" y="30.1">S235JR</text>
<text x="337.4" y="34.3">S235JR</text>
<text x="353.3" y="30.1">0.29</text>
<text x="353.3" y="34.4">10.60</text>
<text x="371.4" y="30.1">0.29</text>
<text x="371.4" y="34.3">10.60</text>
<text x="382.3" y="30.2">0.29</text>
<text x="382.3" y="34.4">10.60</text>
<text x="282.9" y="38.5">233</text>
<text x="296.8" y="38.6">1</text>
<text x="324.7" y="38.6">340.0</text>
<text x="337.4" y="38.6">S235JR</text>
<text x="353.3" y="38.6">9.61</text>
<text x="371.4" y="38.6">9.61</text>
<text x="382.3" y="38.6">9.61</text>
<text x="282.9" y="42.7">414</text>
<text x="282.9" y="46.9">490</text>
<text x="296.8" y="42.9">1</text>
<text x="296.8" y="47.1">4</text>
<text x="324.7" y="42.8">175.0</text>
<text x="324.7" y="47">75.0</text>
<text x="337.4" y="42.8">S235JR</text>
<text x="337.4" y="47">S235JR</text>
<text x="353.3" y="42.8">1.12</text>
<text x="353.3" y="47.1">0.22</text>
<text x="371.4" y="42.7">1.12</text>
<text x="371.4" y="47">0.22</text>
<text x="382.3" y="42.9">1.12</text>
<text x="382.3" y="47.1">0.87</text>
<text x="282.9" y="51.2">491</text>
<text x="296.8" y="51.3">3</text>
<text x="324.7" y="51.3">180.0</text>
<text x="337.4" y="51.2">S235JR</text>
<text x="353.3" y="51.3">0.92</text>
<text x="371.4" y="51.2">0.92</text>
<text x="382.3" y="51.3">2.76</text>
<text x="282.9" y="55.4">501</text>
<text x="282.9" y="59.6">a101</text>
<text x="296.8" y="55.6">3</text>
<text x="296.8" y="59.8">1</text>
<text x="324.7" y="55.5">100.0</text>
<text x="324.7" y="59.7">109.3</text>
<text x="337.4" y="55.4">S235JR</text>
<text x="337.4" y="59.7">S235JR</text>
<text x="353.3" y="55.5">0.20</text>
<text x="353.3" y="59.7">2.27</text>
<text x="371.4" y="55.4">0.20</text>
<text x="371.4" y="59.7">2.27</text>
<text x="382.3" y="55.5">0.59</text>
<text x="382.3" y="59.8">2.27</text>
<text x="282.6" y="64">Total Weight</text>
<text x="371.4" y="63.8">206.9</text>
<text x="317.1" y="71.1">BOLT, NUT &amp; WASHERS MATERIAL LIST</text>
<text x="317.1" y="75.1">EACH</text>
<text x="328.2" y="75.1">REMARK</text>
<text x="369.7" y="73.9">UNIT WEIGHT</text>
<text x="373.1" y="76.1">KG/1000</text>
<text x="387.6" y="75">WEIGHT (KG)</text>
<text x="318.8" y="79.2">2</text>
<text x="318.9" y="83">2</text>
<text x="327.9" y="79.4">M24x50 BOLTS</text>
<text x="328.1" y="83.2">M24</text>
<text x="338.2" y="83.2">NUTS</text>
<text x="358.6" y="79.4">GR8.8</text>
<text x="358.7" y="83.4">GR8.8</text>
<text x="369.9" y="79.4">273.0</text>
<text x="370" y="83.1">104.0</text>
<text x="388.4" y="79.3">0.55</text>
<text x="388.4" y="83.2">0.21</text>
<text x="318.8" y="87.2">2</text>
<text x="328.3" y="87.2">M24</text>
<text x="338.2" y="87.2">WASHERS</text>
<text x="358.7" y="87.3">GR8.8</text>
<text x="370.1" y="87">32.0</text>
<text x="388.4" y="87.1">0.06</text>
<text x="318.8" y="91">6</text>
<text x="318.9" y="94.8">6</text>
<text x="327.9" y="91.2">M20x60 BOLTS</text>
<text x="328.1" y="94.9">M20</text>
<text x="338.2" y="95">NUTS</text>
<text x="358.6" y="91.2">GR8.8</text>
<text x="358.7" y="95.2">GR8.8</text>
<text x="369.9" y="91.1">204.2</text>
<text x="370" y="94.9">59.8</text>
<text x="388.4" y="91">1.23</text>
<text x="388.4" y="95">0.36</text>
<text x="318.8" y="98.9">6</text>
<text x="328.3" y="98.9">M20</text>
<text x="338.2" y="98.9">WASHERS</text>
<text x="358.7" y="99.1">GR8.8</text>
<text x="370.1" y="98.8">17.0</text>
<text x="388.4" y="98.9">0.10</text>
<text x="318.8" y="102.8">6</text>
<text x="318.9" y="106.6">6</text>
<text x="327.9" y="102.9">M20x65 BOLTS</text>
<text x="328.1" y="106.8">M20</text>
<text x="338.2" y="106.8">NUTS</text>
<text x="358.6" y="103">GR8.8</text>
<text x="358.7" y="107">GR8.8</text>
<text x="369.9" y="102.9">216.2</text>
<text x="370" y="106.7">59.8</text>
<text x="388.4" y="102.8">1.30</text>
<text x="388.4" y="106.8">0.36</text>
<text x="318.8" y="110.7">6</text>
<text x="328.3" y="110.7">M20</text>
<text x="338.2" y="110.7">WASHERS</text>
<text x="358.7" y="110.9">GR8.8</text>
<text x="370.1" y="110.6">17.0</text>
<text x="388.4" y="110.7">0.10</text>
<text x="318.8" y="114.6">2</text>
<text x="318.9" y="118.4">2</text>
<text x="327.9" y="114.7">M27x100BOLTS</text>
<text x="328.1" y="118.5">M27</text>
<text x="338.2" y="118.5">NUTS</text>
<text x="358.6" y="114.8">GR8.8</text>
<text x="358.7" y="118.7">GR8.8</text>
<text x="369.9" y="114.7">627.3</text>
<text x="370" y="118.4">241.7</text>
<text x="388.4" y="114.6">1.25</text>
<text x="388.4" y="118.5">0.48</text>
<text x="318.8" y="122.5">2</text>
<text x="328.3" y="122.5">M27</text>
<text x="338.2" y="122.5">WASHERS</text>
<text x="358.7" y="122.7">GR8.8</text>
<text x="370.1" y="122.3">66.6</text>
<text x="388.4" y="122.5">0.13</text>
<text x="316.7" y="126.6">Total weight</text>
<text x="388.6" y="126.5">6.13</text>
<text x="397.6" y="126.4">(KG)</text>
</g>
<g font-size="1.9">
<text x="325.7" y="187.8">REV.</text>
<text x="332.8" y="187.6">DATE</text>
<text x="360.3" y="187.7">DESCRIPTION</text>
<text x="392.1" y="187.6">DRN</text>
<text x="398.8" y="187.6">CHK</text>
<text x="405.6" y="187.7">DSN</text>
<text x="9.5" y="286.8" transform="rotate(-90 9.5 286.8)">Tekla structures</text>
</g>
<g font-size="1.8">
<text x="376" y="17.9">weight (kg)</text>
<text x="355.5" y="20.7">weight kg/m</text>
<text x="373.6" y="21.7">QTY.</text>
<text x="383.5" y="21.8">TOTAL</text>
<text x="302.3" y="25.9">IPE350-J</text>
<text x="302.3" y="30.1">PL8*71.8</text>
<text x="302.3" y="34.3">PL20*180</text>
<text x="302.3" y="38.6">PL20*180</text>
<text x="302.3" y="42.8">PL10*81.6</text>
<text x="302.3" y="47">PL5*75</text>
<text x="302.3" y="51.3">PL5*130</text>
<text x="302.3" y="55.4">PL5*100</text>
<text x="302.3" y="59.7">PL12*220</text>
<text x="388.1" y="63.6">(kg)</text>
</g>
</svg>
